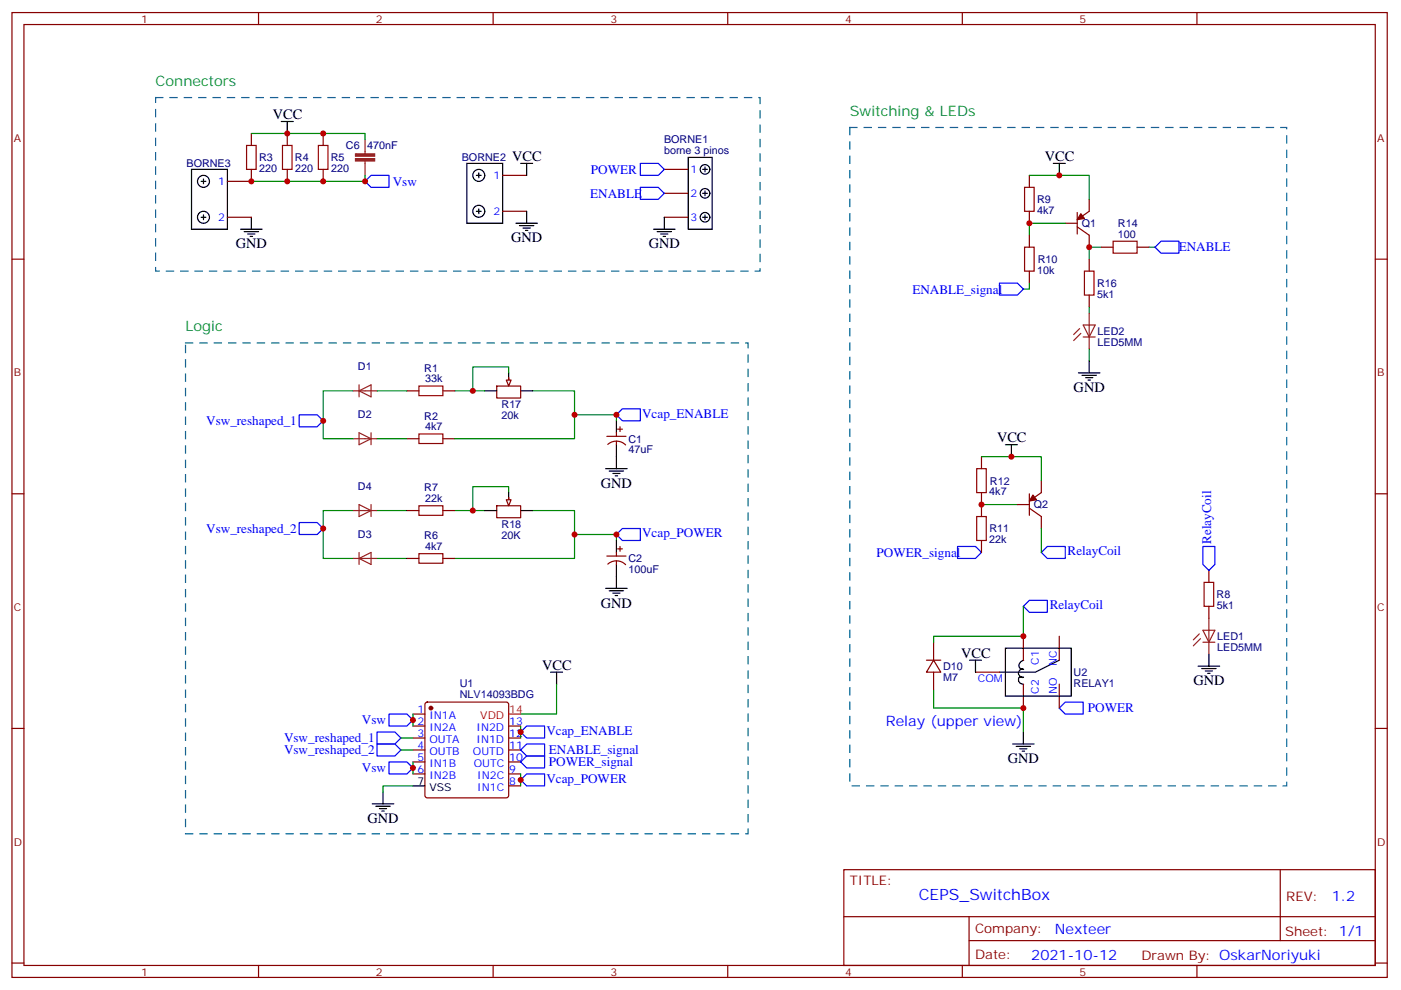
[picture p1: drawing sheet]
<svg xmlns="http://www.w3.org/2000/svg" width="413mm" height="292mm" viewBox="0 0 413 292" stroke-linecap="round" stroke-linejoin="round" font-family="sans-serif">
<g fill="none" stroke="#870000" stroke-width=".35">
<path d="M3.5 3.7h405.4v284.3h-405.4zM7.1 7.2h398.2v277.3h-398.2zM76.2 3.7v3.5M145.3 3.7v3.5M214.5 3.7v3.5M283.6 3.7v3.5M352.8 3.7v3.5M74.1 39.3v3.6M84.7 39.3v3.6M95.2 39.3v3.6M74.1 49.9v3.5M84.7 49.9v3.5"/>
<path d="M95.2 49.9v3.5M148.2 51.7h7M195.8 49.9h7M195.8 57h7M303.4 51.7v3.5M321 58.7v3.6l-3.5 2.4M3.5 76.4h3.6M148.2 62.3h7M195.8 64h7M303.4 62.3v3.5M303.4 69.3v3.5M303.4 79.9v3.5"/>
<path d="M314 65.8h3.5M317.5 66.9l3.5 2.4v3.5M317.5 62.6v6.4M321 76.4v3.5M405.3 76.4h3.6M321 87v3.5M119.9 115.2h3.6M130.5 115.2h3.6M146.4 113.8h7.1v3.5h-7.1zM149.9 111.3v1.8M119.9 129.3h3.6M130.5 129.3h3.6"/>
<path d="M178.9 128.6h5.6M179.1 131a3.8 3.8 0 0 1 5.3 .1M181.7 127.5v1.1M181.7 130v1.1M182 126.5h1.4M182.7 125.8v1.4M289.3 134.6v3.5M3.5 145.5h3.6M119.9 150.5h3.6M130.5 150.5h3.6M289.3 145.2v7M289.3 159.3v3.5"/>
<path d="M299.9 148.7h3.5M303.4 145.5v6.4M303.4 149.8l3.5 2.4v3.6M306.9 141.6v3.6l-3.5 2.4M405.3 145.5h3.6M119.9 164.6h3.6M130.5 164.6h3.6M178.9 163.9h5.6M179.1 166.2a3.8 3.8 0 0 1 5.3 .2M181.7 162.8v1.1M181.7 165.3v1M182 161.7h1.4"/>
<path d="M182.7 161v1.5M356.3 168.1v3.5M356.3 178.7v3.5M273 194.6h4.3M275.2 194.6l2.1 3.5h-4.3zM275.2 189.3v5.3M275.2 198.1v5.3M287.5 198.1h7.1M301.6 187.5v7.1M312.2 187.5v7.1M3.5 214.7h3.6M121.7 210.4h3.5"/>
<path d="M121.7 214h3.5M121.7 217.5h3.5M125.5 207.1l.4-.2h23.3l.5 .2 .2 .5v26.8l-.2 .5-.5 .2h-23.3l-.5-.2-.2-.5v-26.8zM149.9 214h3.6M149.9 217.5h3.6M301.6 201.6v7.1M312.2 201.6v7.1M405.3 214.7h3.6M121.7 221h3.5M121.7 224.5h3.5M121.7 228.1h3.5M149.9 221h3.6"/>
<path d="M149.9 224.5h3.6M149.9 228.1h3.6M149.9 231.6h3.6M248.7 256.3h156.6v28.2h-156.6zM377.3 256.3v20.9M248.7 270.1h156.5M285.6 277.2h119.6M285.6 270.1v14.2M3.5 283.8h3.6M76.2 284.5v3.5M145.3 284.5v3.5M214.5 284.5v3.5"/>
<path d="M283.6 284.5v3.5M352.8 284.5v3.5M405.3 283.8h3.6"/>
</g>
<g fill="none" stroke="#8c2424" stroke-width=".35">
<path d="M107.6 41.1v4.2M107.6 47.4v4.3M318.2 96.8l-1.8 1.8M318.6 98.2l-2.2 2.2M319.3 95.8h3.5l-1.8 3.5zM319.3 99.3h3.5M321 92.3v10.5M104.1 115.2h7M105.8 115.2l3.6-1.8v3.5zM105.8 113.4v3.5M104.1 129.3h7M105.8 127.5l3.6 1.8-3.6 1.8z"/>
<path d="M109.4 127.5v3.6M104.1 150.5h7M105.8 148.7l3.6 1.8-3.6 1.7zM109.4 148.7v3.5M104.1 164.6h7M105.8 162.8v3.5M105.8 164.6l3.6-1.8v3.5zM353.5 186.8l-1.8 1.8M353.8 188.2l-2.1 2.1M354.5 185.7h3.6l-1.8 3.6zM354.5 189.3h3.6M356.3 182.2v10.6"/>
</g>
<g fill="none" stroke="#a10000" stroke-width=".35">
<path d="M72.7 42.9h2.8v7h-2.8zM83.3 42.9h2.8v7h-2.8zM93.8 42.9h2.9v7h-2.9zM302 55.2h2.8v7.1h-2.8zM302 72.8h2.8v7.1h-2.8zM319.6 79.9h2.8v7.1h-2.8zM123.5 113.8h7v2.8h-7zM123.5 127.9h7v2.8h-7zM287.9 138.1h2.8v7.1h-2.8zM123.5 149h7v2.9h-7zM287.9 152.2h2.8v7.1h-2.8zM123.5 163.2h7v2.8h-7z"/>
<path d="M354.9 171.6h2.8v7.1h-2.8z"/>
</g>
<g fill="#870000" stroke="#870000" stroke-width=".35">
<path d="M318.6 63l1 1.4-2.1 .3z"/>
<path d="M304.4 145.9l1.1 1.4-2.1 .3z"/>
<circle cx="127" cy="208.7" r=".53"/>
</g>
<g fill="none" stroke="#000" stroke-width=".35">
<path d="M82.9 35.8h3.5M84.7 35.8v3.5M137.6 48.2h10.6v17.6h-10.6zM140.4 51.7h1.4M141.1 51v1.4M153.5 48.2h3.5M155.2 48.2v3.5M202.8 46.4h7.1v21.2h-7.1zM207.1 49.9h1.4M207.1 57h1.4M207.8 49.2v1.4M207.8 56.3v1.4"/>
<path d="M310.4 48.2h3.6M312.2 48.2v3.5M70.9 67.6h6.4M72 68.3h4.2M73 69h2.1M73.7 69.7h.7M74.1 64v3.6M140.4 62.3h1.4M141.1 61.6v1.4M152 65.8h6.4M153.1 66.5h4.2M154.2 67.2h2.1"/>
<path d="M154.9 67.9h.7M155.2 62.3v3.5M192.6 67.6h6.4M193.7 68.3h4.2M194.7 69h2.1M195.4 69.7h.7M195.8 64v3.6M207.1 64h1.4M207.8 63.3v1.4M142.9 115.2h3.5M149.9 109.9v3.5M153.5 115.2h3.5"/>
<path d="M317.9 109.9h6.3M318.9 110.6h4.2M320 111.3h2.1M320.7 112h.7M321 106.4v3.5M178.5 138.1h6.4M179.6 138.8h4.2M180.6 139.5h2.1M181.7 124v3.5M181.7 131.1v7M296.3 131.1h3.6M298.1 131.1v3.5"/>
<path d="M181.3 140.2h.7M181.7 159.3v3.5M178.5 173.4h6.4M179.6 174.1h4.2M180.6 174.8h2.1M181.3 175.5h.7M181.7 166.3v7.1M162.3 198.1h3.5M164 198.1v3.5M296.3 191h19.4v14.1h-19.4zM301.7 194.6l-1 .6a1.21 1.21 0 0 0-.3 1.4l.5 .5 .8 .2-.2-.1a.52 .52 0 0 0-.8 .2 1.23 1.23 0 0 0-.5 1.5 1.23 1.23 0 0 0 1.3 .8l.2-.1h-1.3l-.2 1a1.85 1.85 0 0 0 1.5 1.1M312.2 194.6l-7 3.5h-10.6"/>
<path d="M353.1 196.3h6.4M354.2 197h4.2M355.2 197.7h2.2M356 198.4h.7M356.3 192.8v3.5M298.4 219.3h6.4M299.5 220h4.2M301.6 215.7v3.6M109.7 236.9h6.4M110.8 237.6h4.2M111.8 238.3h2.1M112.5 239h.7"/>
<path d="M112.9 233.4v3.5M121.7 231.6h3.5M300.6 220.7h2.1M301.3 221.4h.7"/>
<circle cx="141.1" cy="51.7" r="1.76"/>
<circle cx="207.8" cy="49.9" r="1.41"/>
<circle cx="207.8" cy="57" r="1.41"/>
<circle cx="141.1" cy="62.3" r="1.76"/>
<circle cx="207.8" cy="64" r="1.41"/>
</g>
<path d="M149.9 210.4h3.6" fill="none" stroke="#f00" stroke-width=".35"/>
<g fill="none" stroke="#008700" stroke-width=".35">
<path d="M74.1 39.3h33.5v1.8M107.6 51.7v1.7h-33.5M303.4 51.7h17.6v7M314 65.8h-10.6v3.5M324.6 72.8h-3.6v3.6M338.7 72.8h1.7M303.4 83.4v1.8h-1.8M104.1 115.2h-8.9v14.1h8.9M111.1 115.2h8.8M134.1 115.2h5.2M149.9 109.9v-1.8h-10.6v7.1h3.6M157 115.2h12.3v14.1h-35.2"/>
<path d="M321 102.8v3.6M111.1 129.3h8.8M169.3 122.2h12.4v1.8M104.1 150.5h-8.9v14.1h8.9M111.1 150.5h8.8M134.1 150.5h5.2M149.9 145.2v-1.8h-10.6v7.1h3.6M157 150.5h12.3v14.1h-35.2M169.3 157.5h12.4v1.8M289.3 148.7h10.6M111.1 164.6h8.8M118.2 217.5h3.5"/>
<path d="M121.7 210.4v3.6M153.5 214v3.5M164 201.6v8.8h-10.5M118.2 221h3.5M121.7 231.6h-8.8v1.8M121.7 224.5v3.6M153.5 228.1v3.5"/>
</g>
<g fill="none" stroke="#00f" stroke-width=".35">
<path d="M107.6 53.4l1.8-1.7h5.3v3.5h-5.3zM188.7 48.2h5.3l1.8 1.7-1.8 1.8h-5.3zM188.7 55.2h5.3l1.8 1.8-1.8 1.7h-5.3zM342.2 71.1h5.3v3.5h-5.3l-1.8-1.8zM294.6 83.4h5.3l1.7 1.8-1.7 1.8h-5.3zM88.2 122.2h5.3l1.7 1.8-1.7 1.8h-5.3zM183.4 120.5h5.3v3.5h-5.3l-1.7-1.8zM88.2 154h5.3l1.7 1.8-1.7 1.7h-5.3zM181.7 157.5l1.7-1.7h5.3v3.5h-5.3zM282.2 161h5.3l1.8 1.8-1.8 1.8h-5.3zM111.1 215.7h5.3l1.8 1.8-1.8 1.8h-5.3zM111.1 219.3h5.3l1.8 1.7-1.8 1.8h-5.3z"/>
<path d="M114.7 210.4h5.2l1.8 1.8-1.8 1.8h-5.2zM153.5 215.7l1.7-1.7h5.3v3.5h-5.3zM155.2 219.3h5.3v3.5h-5.3l-1.7-1.8zM312.2 208.7l1.8-1.8h5.3v3.5h-5.3zM114.7 224.5h5.2l1.8 1.8-1.8 1.8h-5.2zM153.5 229.8l1.7-1.7h5.3v3.5h-5.3zM153.5 224.5l1.7-1.7h5.3v3.5h-5.3z"/>
</g>
<g fill="#8c2424" stroke="#8c2424" stroke-width=".35">
<path d="M104.8 45.3h5.6v.7h-5.6z"/>
<path d="M104.8 46.7h5.6v.7h-5.6z"/>
</g>
<path d="M149.2 112h1.4l-.7 1.8z" fill="#f0f0f0" stroke="#870000" stroke-width=".35"/>
<path d="M142.9 150.5h3.5M149.9 145.2v3.5M153.5 150.5h3.5" fill="none" stroke="#000" stroke-width=".35"/>
<path d="M146.4 149h7.1v3.6h-7.1zM149.9 146.6v1.7" fill="none" stroke="#870000" stroke-width=".35"/>
<path d="M149.2 147.3h1.4l-.7 1.7z" fill="#f0f0f0" stroke="#870000" stroke-width=".35"/>
<path d="M328.1 71.1h7v3.5h-7z" fill="none" stroke="#a10000" stroke-width=".35"/>
<path d="M67 53.4h7.1M67 64h7.1M324.6 72.8h3.5M335.1 72.8h3.6" fill="none" stroke="#870000" stroke-width=".35"/>
<g fill="none" stroke="#000" stroke-width=".35">
<path d="M56.4 49.9h10.6v17.7h-10.6zM59.3 53.4h1.4M60 52.7v1.5M59.3 64h1.4M60 63.3v1.4M285.8 194.6h3.5M287.5 194.6v3.5"/>
<circle cx="60" cy="53.4" r="1.76"/>
<circle cx="60" cy="64" r="1.76"/>
</g>
<path d="M321 90.5v1.8M289.3 134.6h17.6v7M306.9 155.8v7M301.6 178.7v8.8h-26.4v1.8M275.2 203.4v5.3h26.4v7" fill="none" stroke="#008700" stroke-width=".35"/>
<path d="M301.6 178.7l1.8-1.8h5.3v3.5h-5.3zM306.9 162.8l1.8-1.8h5.3v3.6h-5.3zM354.5 161h3.6v5.3l-1.8 1.8-1.8-1.8z" fill="none" stroke="#00f" stroke-width=".35"/>
<path d="M45.9 28.8h178.1v51.1h-178.1zM250.5 37.6h128.7v194h-128.7zM54.7 101.1h165.8v144.6h-165.8z" fill="none" stroke="#069" stroke-width=".35" stroke-dasharray="2.1 2.1"/>
<g fill="#c00">
<circle cx="139.3" cy="115.2" r=".88"/>
<circle cx="169.3" cy="122.2" r=".88"/>
<circle cx="181.7" cy="122.2" r=".88"/>
<circle cx="84.7" cy="53.4" r=".88"/>
<circle cx="95.3" cy="53.4" r=".88"/>
<circle cx="84.7" cy="39.3" r=".88"/>
<circle cx="95.3" cy="39.3" r=".88"/>
<circle cx="181.7" cy="157.5" r=".88"/>
<circle cx="169.3" cy="157.5" r=".88"/>
<circle cx="139.3" cy="150.5" r=".88"/>
<circle cx="121.7" cy="212.2" r=".88"/>
<circle cx="153.5" cy="215.7" r=".88"/>
<circle cx="153.5" cy="229.8" r=".88"/>
<circle cx="303.4" cy="65.8" r=".88"/>
<circle cx="312.2" cy="51.7" r=".88"/>
<circle cx="289.3" cy="148.7" r=".88"/>
<circle cx="121.7" cy="226.3" r=".88"/>
<circle cx="95.3" cy="124" r=".88"/>
<circle cx="95.3" cy="155.8" r=".88"/>
<circle cx="321" cy="72.8" r=".88"/>
<circle cx="74.1" cy="53.4" r=".88"/>
<circle cx="298.1" cy="134.6" r=".88"/>
<circle cx="301.6" cy="208.7" r=".88"/>
<circle cx="301.6" cy="187.5" r=".88"/>
<circle cx="107.6" cy="53.4" r=".88"/>
</g>
<text font-size="4.6" fill="#00f" x="270.8" y="265.3">CEPS_SwitchBox</text>
<g font-size="4.2" fill="#093">
<text x="45.9" y="25.2">Connectors</text>
<text x="250.5" y="34">Switching &amp; LEDs</text>
<text x="54.7" y="97.5">Logic</text>
</g>
<g font-size="4.2">
<text x="80.4" y="35.1">VCC</text>
<text x="151" y="47.4">VCC</text>
<text x="308" y="47.4">VCC</text>
<text x="150.6" y="71.4">GND</text>
<text x="69.5" y="73.2">GND</text>
<text x="191.2" y="73.2">GND</text>
<text x="316.4" y="115.5">GND</text>
<text x="293.9" y="130.4">VCC</text>
<text x="177.1" y="143.8">GND</text>
<text x="177.1" y="179">GND</text>
<text x="159.8" y="197.4">VCC</text>
<text x="283.3" y="193.9">VCC</text>
<text x="351.7" y="202">GND</text>
<text x="297" y="224.9">GND</text>
<text x="108.3" y="242.5">GND</text>
</g>
<g font-size="4.2" fill="#00f">
<text x="261.1" y="214">Relay (upper view)</text>
<text x="392.5" y="265.6">1.2</text>
<text x="310.9" y="275.1">Nexteer</text>
<text x="304" y="282.9">2021-10-12</text>
</g>
<g font-size="3.9" fill="#00f">
<text x="174.2" y="51.2">POWER</text>
<text x="115.8" y="54.8">Vsw</text>
<text x="174" y="58.2">ENABLE</text>
<text x="347.4" y="74.1">ENABLE</text>
<text x="268.9" y="86.5">ENABLE_signal</text>
<text x="60.8" y="125.3">Vsw_reshaped_1</text>
<text x="189.3" y="123.1">Vcap_ENABLE</text>
<text x="60.8" y="157.1">Vsw_reshaped_2</text>
<text x="189.3" y="158.4">Vcap_POWER</text>
<text x="357" y="160.3" transform="rotate(-90 357 160.3)">RelayCoil</text>
<text x="258.3" y="164.1">POWER_signal</text>
<text x="314.7" y="163.5">RelayCoil</text>
<text x="309.4" y="179.4">RelayCoil</text>
<text x="320.7" y="209.9">POWER</text>
<text x="106.6" y="213.4">Vsw</text>
<text x="83.7" y="218.8">Vsw_reshaped_1</text>
<text x="161" y="216.6">Vcap_ENABLE</text>
<text x="83.7" y="222.3">Vsw_reshaped_2</text>
<text x="106.6" y="227.5">Vsw</text>
<text x="161.8" y="225.8">POWER_signal</text>
<text x="161.8" y="222.3">ENABLE_signal</text>
<text x="161" y="230.7">Vcap_POWER</text>
</g>
<g font-size="3.9" fill="#800">
<text x="250.5" y="260.9">TITLE:</text>
<text x="379.1" y="265.6">REV:</text>
<text x="287.4" y="275.1">Company:</text>
<text x="378.7" y="275.7">Sheet: 1/1</text>
<text x="287.4" y="282.8">Date:</text>
<text x="336.4" y="282.8">Drawn By: OskarNoriyuki</text>
</g>
<g font-size="3.2" fill="#800">
<text x="41.6" y="6.7">1</text>
<text x="110.8" y="6.7">2</text>
<text x="179.9" y="6.7">3</text>
<text x="249.1" y="6.7">4</text>
<text x="318.2" y="6.7">5</text>
<text x="4.1" y="41.8">A</text>
<text x="405.9" y="41.8">A</text>
<text x="4.1" y="110.9">B</text>
<text x="405.9" y="110.9">B</text>
<text x="4.1" y="180.1">C</text>
<text x="405.9" y="180.1">C</text>
<text x="4.1" y="249.2">D</text>
<text x="405.9" y="249.2">D</text>
<text x="41.6" y="287.5">1</text>
<text x="110.8" y="287.5">2</text>
<text x="179.9" y="287.5">3</text>
<text x="249.1" y="287.5">4</text>
<text x="318.2" y="287.5">5</text>
</g>
<g font-size="3.2" fill="#000080">
<text x="76.4" y="47.5">R3</text>
<text x="86.9" y="47.5">R4</text>
<text x="97.5" y="47.5">R5</text>
<text x="102" y="44">C6</text>
<text x="108.2" y="44">470nF</text>
<text x="136.1" y="47.5">BORNE2</text>
<text x="195.7" y="45.3">borne 3 pinos</text>
<text x="195.7" y="42.2">BORNE1</text>
<text x="55" y="49.3">BORNE3</text>
<text x="76.4" y="50.7">220</text>
<text x="87" y="50.7">220</text>
<text x="97.6" y="50.7">220</text>
<text x="305.7" y="59.9">R9</text>
<text x="305.7" y="63.1">4k7</text>
<text x="318.8" y="66.9">Q1</text>
<text x="329.5" y="70">100</text>
<text x="329.5" y="66.8">R14</text>
<text x="305.9" y="77.5">R10</text>
<text x="305.7" y="80.7">10k</text>
<text x="323.3" y="87.7">5k1</text>
<text x="323.4" y="84.6">R16</text>
<text x="323.5" y="101.9">LED5MM</text>
<text x="323.5" y="98.7">LED2</text>
<text x="105.5" y="109.2">D1</text>
<text x="125" y="109.5">R1</text>
<text x="125.3" y="112.7">33k</text>
<text x="105.5" y="123.3">D2</text>
<text x="125" y="123.6">R2</text>
<text x="147.8" y="123.5">20k</text>
<text x="147.8" y="120.3">R17</text>
<text x="125.3" y="126.8">4k7</text>
<text x="185.2" y="130.4">C1</text>
<text x="185.2" y="133.6">47uF</text>
<text x="291.8" y="142.8">R12</text>
<text x="105.5" y="144.5">D4</text>
<text x="125" y="144.8">R7</text>
<text x="125.3" y="148">22k</text>
<text x="291.6" y="146">4k7</text>
<text x="304.7" y="149.8">Q2</text>
<text x="147.8" y="155.5">R18</text>
<text x="105.5" y="158.6">D3</text>
<text x="125" y="158.9">R6</text>
<text x="147.8" y="158.8">20K</text>
<text x="291.6" y="160.1">22k</text>
<text x="291.6" y="156.9">R11</text>
<text x="125.3" y="162.1">4k7</text>
<text x="185.2" y="165.7">C2</text>
<text x="185.2" y="168.9">100uF</text>
<text x="358.6" y="176.3">R8</text>
<text x="358.6" y="179.5">5k1</text>
<text x="358.8" y="191.8">LED5MM</text>
<text x="358.8" y="188.7">LED1</text>
<text x="278" y="197.5">D10</text>
<text x="135.5" y="202.5">U1</text>
<text x="278" y="200.6">M7</text>
<text x="316.4" y="202.4">RELAY1</text>
<text x="316.4" y="199.3">U2</text>
<text x="135.5" y="205.7">NLV14093BDG</text>
</g>
<g font-size="3.2" fill="#00f">
<text x="145.4" y="52.7">1</text>
<text x="203.6" y="51">1</text>
<text x="64.3" y="54.5">1</text>
<text x="203.6" y="58">2</text>
<text x="64.3" y="65.1">2</text>
<text x="145.4" y="63.3">2</text>
<text x="203.6" y="65.1">3</text>
<text x="306.2" y="196" transform="rotate(-90 306.2 196)">C1</text>
<text x="311.5" y="196.3" transform="rotate(-90 311.5 196.3)">NC</text>
<text x="288.2" y="200.9">COM</text>
<text x="306.2" y="204.4" transform="rotate(-90 306.2 204.4)">C2</text>
<text x="311.5" y="204.4" transform="rotate(-90 311.5 204.4)">NO</text>
<text x="123" y="210.1">1</text>
<text x="123" y="213.6">2</text>
<text x="126.5" y="211.8">IN1A</text>
<text x="126.5" y="215.4">IN2A</text>
<text x="140.5" y="215.4">IN2D</text>
<text x="150.1" y="213.6">13</text>
<text x="123" y="217.1">3</text>
<text x="123" y="220.7">4</text>
<text x="126.5" y="218.9">OUTA</text>
<text x="140.5" y="218.9">IN1D</text>
<text x="150.1" y="220.7">11</text>
<text x="150.1" y="217.1">12</text>
<text x="123" y="224.2">5</text>
<text x="123" y="227.7">6</text>
<text x="126.5" y="222.4">OUTB</text>
<text x="126.5" y="226">IN1B</text>
<text x="139.4" y="222.4">OUTD</text>
<text x="139.6" y="226">OUTC</text>
<text x="150.1" y="227.7">9</text>
<text x="150.1" y="224.2">10</text>
<text x="126.5" y="229.5">IN2B</text>
<text x="140.7" y="233">IN1C</text>
<text x="140.7" y="229.5">IN2C</text>
<text x="150.1" y="231.2">8</text>
</g>
<text font-size="3.2" fill="#fff" x="321" y="182.2" transform="rotate(-90 321 182.2)">K1</text>
<g font-size="3.2" fill="#f00">
<text x="141.6" y="211.8">VDD</text>
<text x="150.1" y="210.1">14</text>
</g>
<g font-size="3.2">
<text x="123" y="231.2">7</text>
<text x="126.5" y="233">VSS</text>
</g>
</svg>
